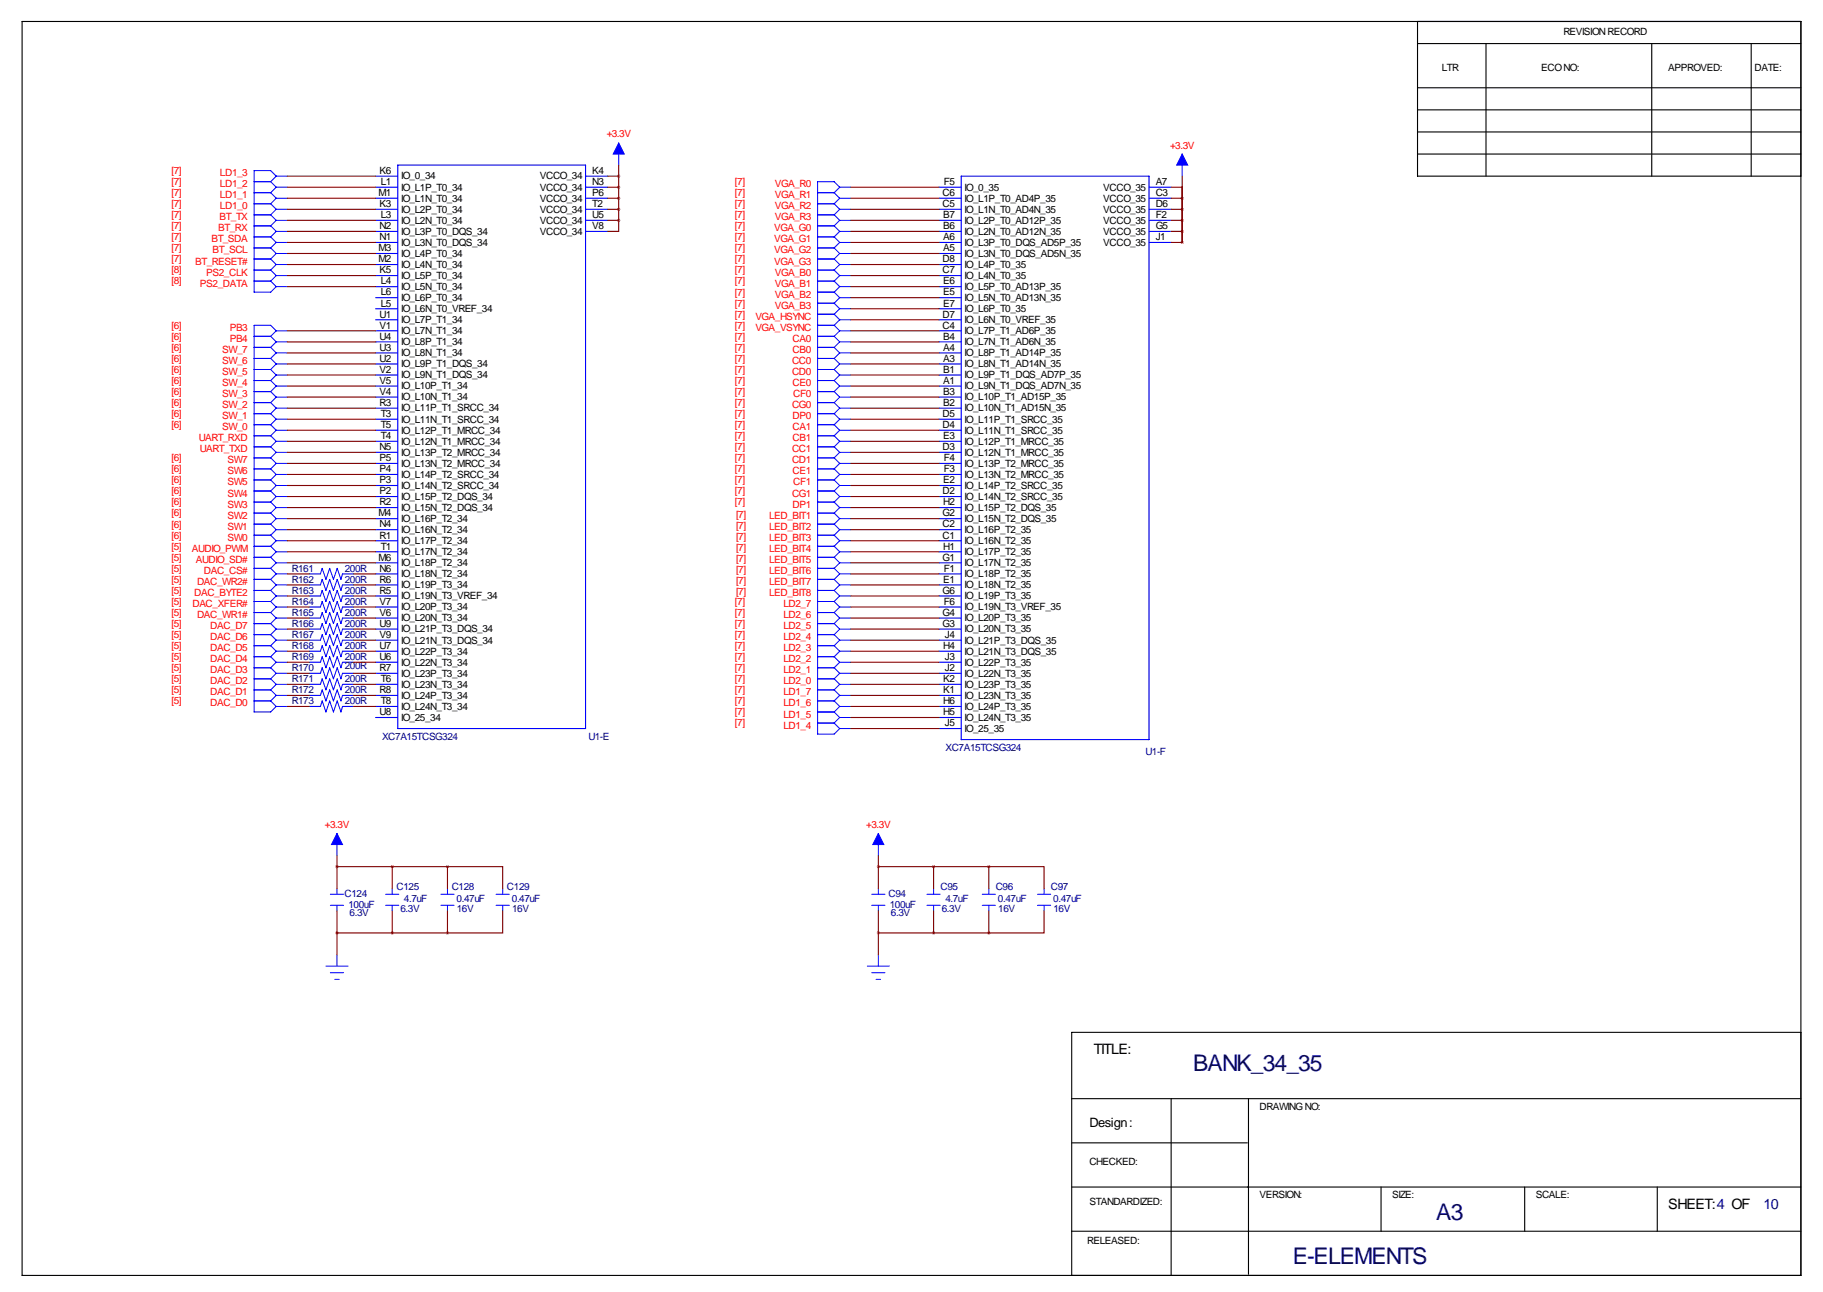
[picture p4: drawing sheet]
<svg xmlns="http://www.w3.org/2000/svg" width="419mm" height="297mm" viewBox="0 0 419 297" stroke-linecap="round" stroke-linejoin="round" font-family="sans-serif">
<g fill="none" stroke="#000" stroke-width=".25">
<path d="M5.1 4.9h408.9v288.3h-408.9zM325.9 4.9v35.6h88.1M325.9 10h88.1M341.6 10v30.5M379.7 10v30.5M402.6 10v30.5M325.9 20.2h88.1M325.9 35.4h88.1M325.9 30.3h88.1M325.9 25.3h88.1M414 237.3h-167.6v55.9M246.4 252.6h167.6"/>
<path d="M269.2 252.6v40.6M287 252.6v40.4M246.4 272.9h167.6M246.4 262.7h40.4M317.5 272.9v10.2M350.5 272.9v10.2M381 272.9v10.2M246.4 283.1h167.6"/>
</g>
<g fill="none" stroke="#00f" stroke-width=".25">
<path d="M91.4 38h43.2v129.5h-43.2zM86.4 40.5h5M86.4 43h5M86.4 45.6h5M86.4 48.1h5M86.4 50.7h5M86.4 53.2h5M86.4 55.7h5M86.4 58.3h5M134.6 40.5h5.1M134.6 43h5.1M134.6 45.6h5.1"/>
<path d="M134.6 48.1h5.1M134.6 50.7h5.1M134.6 53.2h5.1M215.9 43h5.1M215.9 45.6h5.1M215.9 48.1h5.1M215.9 50.7h5.1M215.9 53.2h5.1M215.9 55.7h5.1M215.9 58.3h5.1M221 40.5h43.2v129.5h-43.2zM264.2 43h5"/>
<path d="M264.2 45.6h5M264.2 48.1h5M264.2 50.7h5M264.2 53.2h5M264.2 55.7h5M86.4 60.8h5M86.4 63.4h5M86.4 65.9h5M86.4 68.4h5M86.4 71h5M86.4 73.5h5M86.4 76.1h5"/>
<path d="M86.4 78.6h5M215.9 60.8h5.1M215.9 63.4h5.1M215.9 65.9h5.1M215.9 68.4h5.1M215.9 71h5.1M215.9 73.5h5.1M215.9 76.1h5.1M215.9 78.6h5.1M86.4 81.1h5M86.4 83.7h5M86.4 86.2h5"/>
<path d="M86.4 88.8h5M86.4 91.3h5M86.4 93.8h5M86.4 96.4h5M86.4 98.9h5M215.9 81.1h5.1M215.9 83.7h5.1M215.9 86.2h5.1M215.9 88.8h5.1M215.9 91.3h5.1M215.9 93.8h5.1M215.9 96.4h5.1"/>
<path d="M215.9 98.9h5.1M86.4 101.5h5M86.4 104h5M86.4 106.5h5M86.4 109.1h5M86.4 111.6h5M86.4 114.2h5M86.4 116.7h5M86.4 119.2h5M215.9 101.5h5.1M215.9 104h5.1M215.9 106.5h5.1"/>
<path d="M215.9 109.1h5.1M215.9 111.6h5.1M215.9 114.2h5.1M215.9 116.7h5.1M215.9 119.2h5.1M71.1 131.9h2.6M71.1 134.5h2.6M71.1 137h2.6M71.1 139.6h2.6M78.7 131.9h2.6M78.7 134.5h2.6M78.7 137h2.6"/>
<path d="M78.7 139.6h2.6M86.4 121.8h5M86.4 124.3h5M86.4 126.9h5M86.4 129.4h5M86.4 131.9h5M86.4 134.5h5M86.4 137h5M86.4 139.6h5M215.9 121.8h5.1M215.9 124.3h5.1M215.9 126.9h5.1"/>
<path d="M215.9 129.4h5.1M215.9 131.9h5.1M215.9 134.5h5.1M215.9 137h5.1M215.9 139.6h5.1M71.1 142.1h2.6M71.1 144.6h2.6M71.1 147.2h2.6M71.1 149.7h2.6M71.1 152.3h2.6M71.1 154.8h2.6M71.1 157.3h2.6"/>
<path d="M71.1 159.9h2.6M78.7 142.1h2.6M78.7 144.6h2.6M78.7 147.2h2.6M78.7 149.7h2.6M78.7 152.3h2.6M78.7 154.8h2.6M78.7 157.3h2.6M78.7 159.9h2.6M86.4 142.1h5M86.4 144.6h5M86.4 147.2h5"/>
<path d="M86.4 149.7h5M86.4 152.3h5M86.4 154.8h5M86.4 157.3h5M86.4 159.9h5M215.9 142.1h5.1M215.9 144.6h5.1M215.9 147.2h5.1M215.9 149.7h5.1M215.9 152.3h5.1M215.9 154.8h5.1M215.9 157.3h5.1"/>
<path d="M215.9 159.9h5.1M71.1 162.4h2.6M78.7 162.4h2.6M86.4 162.4h5M86.4 165h5M215.9 167.5h5.1M215.9 162.4h5.1M215.9 165h5.1"/>
</g>
<g fill="none" stroke="#00f" stroke-width=".23">
<path d="M142.2 32.9v5.1M271.8 35.4v5.1M58.4 41.8h3.8M58.4 44.3h3.8M58.4 49.4h3.8M58.4 46.8h3.8M58.4 51.9h3.8M58.4 54.5h3.8M58.4 57h3.8M58.4 59.5h3.8M62.2 41.8l1.3 1.2M62.2 46.8l1.3 1.3"/>
<path d="M62.2 44.3l1.3 1.3M62.2 49.4l1.3 1.3M62.2 51.9l1.3 1.3M62.2 54.5l1.3 1.2M62.2 57l1.3 1.3M62.2 59.5l1.3 1.3M63.5 40.5h2.5M63.5 40.5l-1.3 1.3M63.5 40.5l-1.3-1.3h-3.8v28h3.8l1.3-1.3M63.5 43h2.5M63.5 43l-1.3 1.3M63.5 48.1h2.5"/>
<path d="M63.5 48.1l-1.3 1.3M63.5 45.6h2.5M63.5 45.6l-1.3 1.2M63.5 50.7h2.5M63.5 50.7l-1.3 1.2M63.5 53.2h2.5M63.5 53.2l-1.3 1.3M63.5 55.7h2.5M63.5 55.7l-1.3 1.3M63.5 58.3h2.5M63.5 58.3l-1.3 1.2M188 44.3h3.8"/>
<path d="M188 49.4h3.8M188 46.8h3.8M188 51.9h3.8M188 54.5h3.8M188 57h3.8M188 59.5h3.8M191.8 44.3l1.2 1.3M191.8 46.8l1.2 1.3M191.8 49.4l1.2 1.3M191.8 51.9l1.2 1.3M191.8 54.5l1.2 1.2M191.8 57l1.2 1.3"/>
<path d="M191.8 59.5l1.2 1.3M193 43l-1.2-1.2h-3.8v127h3.8l1.2-1.3M193 43h2.6M193 48.1h2.6M193 45.6h2.6M193 50.7h2.6M193 53.2h2.6M193 55.7h2.6M193 58.3h2.6M193 43l-1.2 1.3M193 45.6l-1.2 1.2M193 48.1l-1.2 1.3"/>
<path d="M193 50.7l-1.2 1.2M193 53.2l-1.2 1.3M193 55.7l-1.2 1.3M193 58.3l-1.2 1.2M58.4 62.1h3.8M58.4 64.6h3.8M58.4 79.9h3.8M58.4 77.3h3.8M62.2 62.1l1.3 1.3M62.2 64.6l1.3 1.3M62.2 77.3l1.3 1.3M62.2 79.9l1.3 1.2"/>
<path d="M63.5 76.1l-1.3-1.3h-3.8v88.9h3.8l1.3-1.3M63.5 60.8h2.5M63.5 60.8l-1.3 1.3M63.5 63.4h2.5M63.5 63.4l-1.3 1.2M63.5 65.9h2.5M63.5 78.6h2.5M63.5 78.6l-1.3 1.3M63.5 76.1h2.5M63.5 76.1l-1.3 1.2M188 62.1h3.8M188 64.6h3.8"/>
<path d="M188 67.2h3.8M188 79.9h3.8M188 77.3h3.8M188 74.8h3.8M188 69.7h3.8M188 72.2h3.8M191.8 62.1l1.2 1.3M191.8 64.6l1.2 1.3M191.8 67.2l1.2 1.2M191.8 69.7l1.2 1.3M191.8 72.2l1.2 1.3M191.8 74.8l1.2 1.3"/>
<path d="M191.8 77.3l1.2 1.3M191.8 79.9l1.2 1.2M193 60.8h2.6M193 63.4h2.6M193 65.9h2.6M193 78.6h2.6M193 76.1h2.6M193 60.8l-1.2 1.3M193 63.4l-1.2 1.2M193 65.9l-1.2 1.3M193 68.4h2.6M193 68.4l-1.2 1.3"/>
<path d="M193 71h2.6M193 71l-1.2 1.2M193 73.5h2.6M193 73.5l-1.2 1.3M193 76.1l-1.2 1.2M193 78.6l-1.2 1.3M58.4 84.9h3.8M58.4 82.4h3.8M58.4 87.5h3.8M58.4 90h3.8M58.4 92.6h3.8M58.4 95.1h3.8"/>
<path d="M58.4 97.6h3.8M62.2 82.4l1.3 1.3M62.2 84.9l1.3 1.3M62.2 87.5l1.3 1.3M62.2 90l1.3 1.3M62.2 92.6l1.3 1.2M62.2 95.1l1.3 1.3M62.2 97.6l1.3 1.3M63.5 83.7h2.5M63.5 83.7l-1.3 1.2M63.5 86.2h2.5M63.5 86.2l-1.3 1.3"/>
<path d="M63.5 88.8h2.5M63.5 88.8l-1.3 1.2M63.5 91.3h2.5M63.5 91.3l-1.3 1.3M63.5 93.8h2.5M63.5 93.8l-1.3 1.3M63.5 96.4h2.5M63.5 96.4l-1.3 1.2M63.5 98.9h2.5M63.5 98.9l-1.3 1.3M63.5 81.1h2.5M63.5 81.1l-1.3 1.3"/>
<path d="M188 84.9h3.8M188 82.4h3.8M188 87.5h3.8M188 90h3.8M188 92.6h3.8M188 95.1h3.8M188 97.6h3.8M191.8 97.6l1.2 1.3M191.8 82.4l1.2 1.3M191.8 84.9l1.2 1.3M191.8 87.5l1.2 1.3M191.8 90l1.2 1.3"/>
<path d="M191.8 92.6l1.2 1.2M191.8 95.1l1.2 1.3M193 83.7h2.6M193 86.2h2.6M193 88.8h2.6M193 91.3h2.6M193 93.8h2.6M193 96.4h2.6M193 98.9h2.6M193 98.9l-1.2 1.3M193 81.1h2.6M193 81.1l-1.2 1.3"/>
<path d="M193 83.7l-1.2 1.2M193 86.2l-1.2 1.3M193 88.8l-1.2 1.2M193 91.3l-1.2 1.3M193 93.8l-1.2 1.3M193 96.4l-1.2 1.2M58.4 100.2h3.8M58.4 107.8h3.8M58.4 105.3h3.8M58.4 110.3h3.8M58.4 112.9h3.8M58.4 115.4h3.8"/>
<path d="M58.4 118h3.8M58.4 102.7h3.8M62.2 105.3l1.3 1.2M62.2 107.8l1.3 1.3M62.2 110.3l1.3 1.3M62.2 112.9l1.3 1.3M62.2 115.4l1.3 1.3M62.2 118l1.3 1.2M62.2 100.2l1.3 1.3M62.2 102.7l1.3 1.3M63.5 106.5h2.5M63.5 106.5l-1.3 1.3"/>
<path d="M63.5 109.1h2.5M63.5 109.1l-1.3 1.2M63.5 111.6h2.5M63.5 111.6l-1.3 1.3M63.5 114.2h2.5M63.5 114.2l-1.3 1.2M63.5 116.7h2.5M63.5 116.7l-1.3 1.3M63.5 119.2h2.5M63.5 119.2l-1.3 1.3M63.5 101.5h2.5M63.5 104h2.5"/>
<path d="M63.5 101.5l-1.3 1.2M63.5 104l-1.3 1.3M188 100.2h3.8M188 107.8h3.8M188 105.3h3.8M188 110.3h3.8M188 112.9h3.8M188 115.4h3.8M188 118h3.8M188 102.7h3.8M191.8 100.2l1.2 1.3M191.8 102.7l1.2 1.3"/>
<path d="M191.8 105.3l1.2 1.2M191.8 107.8l1.2 1.3M191.8 110.3l1.2 1.3M191.8 112.9l1.2 1.3M191.8 115.4l1.2 1.3M191.8 118l1.2 1.2M193 106.5h2.6M193 109.1h2.6M193 111.6h2.6M193 114.2h2.6M193 116.7h2.6M193 119.2h2.6"/>
<path d="M193 101.5h2.6M193 101.5l-1.2 1.2M193 104h2.6M193 104l-1.2 1.3M193 106.5l-1.2 1.3M193 109.1l-1.2 1.2M193 111.6l-1.2 1.3M193 114.2l-1.2 1.2M193 116.7l-1.2 1.3M193 119.2l-1.2 1.3M58.4 120.5h3.8M58.4 123h3.8"/>
<path d="M58.4 125.6h3.8M58.4 138.3h3.8M58.4 128.1h3.8M58.4 130.7h3.8M58.4 133.2h3.8M58.4 135.7h3.8M62.2 120.5l1.3 1.3M62.2 123l1.3 1.3M62.2 125.6l1.3 1.3M62.2 128.1l1.3 1.3M62.2 130.7l1.3 1.2M62.2 133.2l1.3 1.3"/>
<path d="M62.2 135.7l1.3 1.3M62.2 138.3l1.3 1.3M63.5 121.8h2.5M63.5 121.8l-1.3 1.2M63.5 124.3h2.5M63.5 124.3l-1.3 1.3M63.5 139.6h2.5M63.5 126.9h2.5M63.5 129.4h2.5M63.5 131.9h2.5M63.5 134.5h2.5M63.5 137h2.5"/>
<path d="M63.5 126.9l-1.3 1.2M63.5 129.4l-1.3 1.3M63.5 131.9l-1.3 1.3M63.5 134.5l-1.3 1.2M63.5 137l-1.3 1.3M63.5 139.6l-1.3 1.2M73.7 131.9l.4-1.2 .8 2.5 .9-2.5 .9 2.5 .8-2.5 .9 2.5 .3-1.3M73.7 137l.4-1.3 .8 2.6 .9-2.6 .9 2.6 .8-2.6 .9 2.6 .3-1.3M73.7 134.5l.4-1.3 .8 2.5 .9-2.5 .9 2.5 .8-2.5 .9 2.5 .3-1.2M73.7 139.6l.4-1.3 .8 2.5 .9-2.5 .9 2.5 .8-2.5 .9 2.5 .3-1.2M188 120.5h3.8M188 123h3.8"/>
<path d="M188 125.6h3.8M188 138.3h3.8M188 128.1h3.8M188 130.7h3.8M188 133.2h3.8M188 135.7h3.8M191.8 138.3l1.2 1.3M191.8 120.5l1.2 1.3M191.8 123l1.2 1.3M191.8 125.6l1.2 1.3M191.8 128.1l1.2 1.3M191.8 130.7l1.2 1.2"/>
<path d="M191.8 133.2l1.2 1.3M191.8 135.7l1.2 1.3M193 121.8h2.6M193 124.3h2.6M193 139.6h2.6M193 139.6l-1.2 1.2M193 121.8l-1.2 1.2M193 124.3l-1.2 1.3M193 126.9h2.6M193 126.9l-1.2 1.2M193 129.4h2.6M193 129.4l-1.2 1.3"/>
<path d="M193 131.9h2.6M193 131.9l-1.2 1.3M193 134.5h2.6M193 134.5l-1.2 1.2M193 137h2.6M193 137l-1.2 1.3M58.4 140.8h3.8M58.4 143.4h3.8M58.4 145.9h3.8M58.4 148.4h3.8M58.4 151h3.8M58.4 153.5h3.8"/>
<path d="M58.4 156.1h3.8M58.4 158.6h3.8M62.2 140.8l1.3 1.3M62.2 143.4l1.3 1.2M62.2 145.9l1.3 1.3M62.2 148.4l1.3 1.3M62.2 151l1.3 1.3M62.2 153.5l1.3 1.3M62.2 156.1l1.3 1.2M62.2 158.6l1.3 1.3M63.5 142.1h2.5M63.5 144.6h2.5"/>
<path d="M63.5 147.2h2.5M63.5 149.7h2.5M63.5 152.3h2.5M63.5 154.8h2.5M63.5 157.3h2.5M63.5 159.9h2.5M63.5 142.1l-1.3 1.3M63.5 144.6l-1.3 1.3M63.5 147.2l-1.3 1.2M63.5 149.7l-1.3 1.3M63.5 152.3l-1.3 1.2M63.5 154.8l-1.3 1.3"/>
<path d="M63.5 157.3l-1.3 1.3M63.5 159.9l-1.3 1.2M73.7 142.1l.4-1.3 .8 2.6 .9-2.6 .9 2.6 .8-2.6 .9 2.6 .3-1.3M73.7 147.2l.4-1.3 .8 2.5 .9-2.5 .9 2.5 .8-2.5 .9 2.5 .3-1.2M73.7 144.6l.4-1.2 .8 2.5 .9-2.5 .9 2.5 .8-2.5 .9 2.5 .3-1.3M73.7 149.7l.4-1.3 .8 2.6 .9-2.6 .9 2.6 .8-2.6 .9 2.6 .3-1.3M73.7 152.3l.4-1.3 .8 2.5 .9-2.5 .9 2.5 .8-2.5 .9 2.5 .3-1.2M73.7 154.8l.4-1.3 .8 2.6 .9-2.6 .9 2.6 .8-2.6 .9 2.6 .3-1.3M73.7 157.3l.4-1.2 .8 2.5 .9-2.5 .9 2.5 .8-2.5 .9 2.5 .3-1.3M73.7 159.9l.4-1.3 .8 2.5 .9-2.5 .9 2.5 .8-2.5 .9 2.5 .3-1.2M188 140.8h3.8M188 143.4h3.8"/>
<path d="M188 145.9h3.8M188 148.4h3.8M188 151h3.8M188 153.5h3.8M188 156.1h3.8M188 158.6h3.8M191.8 140.8l1.2 1.3M191.8 143.4l1.2 1.2M191.8 145.9l1.2 1.3M191.8 148.4l1.2 1.3M191.8 151l1.2 1.3M191.8 153.5l1.2 1.3"/>
<path d="M191.8 156.1l1.2 1.2M191.8 158.6l1.2 1.3M193 142.1h2.6M193 142.1l-1.2 1.3M193 144.6h2.6M193 144.6l-1.2 1.3M193 147.2h2.6M193 147.2l-1.2 1.2M193 149.7h2.6M193 149.7l-1.2 1.3M193 152.3h2.6M193 152.3l-1.2 1.2"/>
<path d="M193 154.8h2.6M193 154.8l-1.2 1.3M193 157.3h2.6M193 157.3l-1.2 1.3M193 159.9h2.6M193 159.9l-1.2 1.2M58.4 161.1h3.8M62.2 161.1l1.3 1.3M63.5 162.4h2.5M73.7 162.4l.4-1.3 .8 2.6 .9-2.6 .9 2.6 .8-2.6 .9 2.6 .3-1.3M188 161.1h3.8M188 163.7h3.8"/>
<path d="M188 166.2h3.8M191.8 161.1l1.2 1.3M191.8 163.7l1.2 1.3M191.8 166.2l1.2 1.3M193 162.4h2.6M193 162.4l-1.2 1.3M193 165h2.6M193 165l-1.2 1.2M193 167.5h2.6M77.5 191.6v5.1M201.9 191.6v5.1M75.9 208.1h3.1"/>
<path d="M75.9 205.6h3.1M77.5 204.3v1.3M77.5 208.1v1.3M77.5 219.6v2.5M88.6 208.1h3.1M88.6 205.6h3.1M90.2 204.3v1.3M90.2 208.1v1.3M101.3 208.1h3.1M101.3 205.6h3.1M102.9 204.3v1.3M102.9 208.1v1.3"/>
<path d="M114 208.1h3.1M114 205.6h3.1M115.6 204.3v1.3M115.6 208.1v1.3M200.4 208.1h3.1M200.4 205.6h3.1M201.9 204.3v1.3M201.9 208.1v1.3M201.9 219.6v2.5M213.1 208.1h3.1M213.1 205.6h3.1M214.6 204.3v1.3"/>
<path d="M214.6 208.1v1.3M225.8 208.1h3.1M225.8 205.6h3.1M227.3 204.3v1.3M227.3 208.1v1.3M238.5 208.1h3.1M238.5 205.6h3.1M240 204.3v1.3M240 208.1v1.3M74.9 222.1h5.1M75.9 223.6h3.1M77 225.2h1"/>
<path d="M199.4 222.1h5.1M200.4 223.6h3.1M201.4 225.2h1"/>
</g>
<g fill="#00f" stroke="#00f" stroke-width=".23">
<path d="M142.2 32.9l1.3 2.5h-2.5z"/>
<path d="M271.8 35.4l1.2 2.6h-2.5z"/>
<path d="M77.5 191.6l1.2 2.6h-2.5z"/>
<path d="M201.9 191.6l1.3 2.6h-2.5z"/>
</g>
<g fill="none" stroke="#800000" stroke-width=".25">
<path d="M142.2 38v12.7M66 40.5h20.4M66 43h20.4M66 45.6h20.4M66 48.1h20.4M66 50.7h20.4M66 53.2h20.4M66 58.3h20.4M66 55.7h20.4M139.7 40.5h2.5M139.7 43h2.5M139.7 45.6h2.5"/>
<path d="M139.7 48.1h2.5M139.7 50.7h2.5M142.2 50.7v2.5h-2.5M195.6 43h20.3M195.6 45.6h20.3M195.6 48.1h20.3M195.6 50.7h20.3M195.6 53.2h20.3M195.6 58.3h20.3M195.6 55.7h20.3M269.2 43h2.6v2.6M269.2 45.6h2.6v2.5"/>
<path d="M269.2 48.1h2.6v2.6M269.2 50.7h2.6v2.5M269.2 53.2h2.6v2.5M269.2 55.7h2.6M271.8 40.5v15.2M66 60.8h20.4M66 63.4h20.4M66 65.9h20.4M66 78.6h20.4M66 76.1h20.4M195.6 60.8h20.3M195.6 63.4h20.3"/>
<path d="M195.6 65.9h20.3M195.6 78.6h20.3M195.6 76.1h20.3M195.6 68.4h20.3M195.6 71h20.3M195.6 73.5h20.3M66 98.9h20.4M66 96.4h20.4M66 93.8h20.4M66 91.3h20.4M66 88.8h20.4M66 86.2h20.4"/>
<path d="M66 83.7h20.4M66 81.1h20.4M195.6 98.9h20.3M195.6 96.4h20.3M195.6 93.8h20.3M195.6 91.3h20.3M195.6 88.8h20.3M195.6 86.2h20.3M195.6 83.7h20.3M195.6 81.1h20.3M66 111.6h20.4M66 109.1h20.4"/>
<path d="M66 106.5h20.4M66 116.7h20.4M66 114.2h20.4M66 119.2h20.4M66 104h20.4M66 101.5h20.4M195.6 111.6h20.3M195.6 109.1h20.3M195.6 106.5h20.3M195.6 116.7h20.3M195.6 114.2h20.3M195.6 119.2h20.3"/>
<path d="M195.6 104h20.3M195.6 101.5h20.3M66 124.3h20.4M66 121.8h20.4M66 126.9h20.4M66 129.4h20.4M66 131.9h5.1M66 137h5.1M66 134.5h5.1M66 139.6h5.1M81.3 131.9h5.1M81.3 137h5.1"/>
<path d="M81.3 134.5h5.1M81.3 139.6h5.1M195.6 124.3h20.3M195.6 121.8h20.3M195.6 126.9h20.3M195.6 129.4h20.3M195.6 131.9h20.3M195.6 137h20.3M195.6 134.5h20.3M195.6 139.6h20.3M66 142.1h5.1M66 154.8h5.1"/>
<path d="M66 157.3h5.1M66 159.9h5.1M66 152.3h5.1M66 149.7h5.1M66 147.2h5.1M66 144.6h5.1M81.3 142.1h5.1M81.3 154.8h5.1M81.3 157.3h5.1M81.3 159.9h5.1M81.3 152.3h5.1M81.3 149.7h5.1"/>
<path d="M81.3 147.2h5.1M81.3 144.6h5.1M195.6 142.1h20.3M195.6 154.8h20.3M195.6 157.3h20.3M195.6 159.9h20.3M195.6 152.3h20.3M195.6 149.7h20.3M195.6 147.2h20.3M195.6 144.6h20.3M66 162.4h5.1M81.3 162.4h5.1"/>
<path d="M195.6 162.4h20.3M195.6 165h20.3M195.6 167.5h20.3M77.5 196.7v7.6M77.5 199.2h25.4M90.2 199.2v5.1M102.9 199.2h12.7v5.1M102.9 199.2v5.1M201.9 199.2h25.4M201.9 196.7v7.6M214.6 199.2v5.1M227.3 199.2h12.7v5.1"/>
<path d="M227.3 199.2v5.1M77.5 209.4v10.2M77.5 214.5h25.4M90.2 209.4v5.1M102.9 209.4v5.1M115.6 209.4v5.1h-12.7M201.9 214.5h25.4M201.9 209.4v10.2M214.6 209.4v5.1M227.3 209.4v5.1M240 209.4v5.1h-12.7"/>
</g>
<path d="M142.2 40.5a.05 .05 0 0 0 .1 0 .05 .05 0 0 0-.1 0zM142.2 43a.05 .05 0 0 0 .1 0 .05 .05 0 0 0-.1 0zM142.2 45.6a.05 .05 0 0 0 .1 0 .05 .05 0 0 0-.1 0zM142.2 48.1a.05 .05 0 0 0 .1 0 .05 .05 0 0 0-.1 0zM142.2 50.7a.05 .05 0 0 0 .1 0 .05 .05 0 0 0-.1 0zM77.4 214.5a.05 .05 0 0 0 .1 0 .05 .05 0 0 0-.1 0zM77.4 199.2a.05 .05 0 0 0 .1 0 .05 .05 0 0 0-.1 0zM90.1 214.5a.05 .05 0 0 0 .1 0 .05 .05 0 0 0-.1 0zM90.1 199.2a.05 .05 0 0 0 .1 0 .05 .05 0 0 0-.1 0zM102.8 214.5a.05 .05 0 0 0 .1 0 .05 .05 0 0 0-.1 0zM102.8 199.2a.05 .05 0 0 0 .1 0 .05 .05 0 0 0-.1 0zM201.9 214.5a.05 .05 0 0 0 .1 0 .05 .05 0 0 0-.1 0zM201.9 199.2a.05 .05 0 0 0 .1 0 .05 .05 0 0 0-.1 0zM214.6 214.5a.05 .05 0 0 0 .1 0 .05 .05 0 0 0-.1 0zM214.6 199.2a.05 .05 0 0 0 .1 0 .05 .05 0 0 0-.1 0zM227.3 214.5a.05 .05 0 0 0 .1 0 .05 .05 0 0 0-.1 0zM227.3 199.2a.05 .05 0 0 0 .1 0 .05 .05 0 0 0-.1 0z" fill="#800000" stroke="#800000" stroke-width=".63"/>
<g font-size="5.3" fill="#000080">
<text x="274.3" y="246.2">BANK_34_35</text>
<text x="330.2" y="280.5">A3</text>
<text x="297.2" y="290.7">E-ELEMENTS</text>
</g>
<g font-size="3.3">
<text x="251.5" y="242.4">TITLE:</text>
<text x="383.5" y="278">SHEET:4 OF</text>
</g>
<text font-size="3.3" fill="#000080" x="405.4" y="278">10</text>
<text font-size="3" x="250.4" y="259.2">Design :</text>
<g font-size="2.3">
<text x="359.4" y="8">REVISION RECORD</text>
<text x="331.5" y="16.4">LTR</text>
<text x="354.3" y="16.4">ECO NO:</text>
<text x="383.5" y="16.4">APPROVED:</text>
<text x="403.4" y="16.4">DATE:</text>
<text x="87.3" y="40">K6</text>
<text x="92.2" y="41.3">IO_0_34</text>
<text x="124.1" y="41.3">VCCO_34</text>
<text x="136.1" y="40">K4</text>
<text x="87" y="45.1">M1</text>
<text x="87.3" y="47.6">K3</text>
<text x="87.5" y="42.5">L1</text>
<text x="92.2" y="43.8">IO_L1P_T0_34</text>
<text x="92.2" y="46.3">IO_L1N_T0_34</text>
<text x="124.1" y="43.8">VCCO_34</text>
<text x="124.1" y="46.3">VCCO_34</text>
<text x="136.1" y="42.5">N3</text>
<text x="136.1" y="45.1">P6</text>
<text x="136.1" y="47.6">T2</text>
<text x="216.7" y="45.1">C6</text>
<text x="216.7" y="47.6">C5</text>
<text x="217" y="42.5">F5</text>
<text x="221.7" y="43.8">IO_0_35</text>
<text x="221.7" y="46.3">IO_L1P_T0_AD4P_35</text>
<text x="253.6" y="43.8">VCCO_35</text>
<text x="253.6" y="46.3">VCCO_35</text>
<text x="265.7" y="42.5">A7</text>
<text x="265.7" y="45.1">C3</text>
<text x="265.7" y="47.6">D6</text>
<text x="87.3" y="52.7">N2</text>
<text x="87.5" y="50.2">L3</text>
<text x="92.2" y="48.9">IO_L2P_T0_34</text>
<text x="92.2" y="51.4">IO_L2N_T0_34</text>
<text x="92.2" y="54">IO_L3P_T0_DQS_34</text>
<text x="124.1" y="48.9">VCCO_34</text>
<text x="124.1" y="51.4">VCCO_34</text>
<text x="124.1" y="54">VCCO_34</text>
<text x="136.1" y="50.2">U5</text>
<text x="136.1" y="52.7">V8</text>
<text x="216.8" y="50.2">B7</text>
<text x="216.8" y="52.7">B6</text>
<text x="221.7" y="48.9">IO_L1N_T0_AD4N_35</text>
<text x="221.7" y="51.4">IO_L2P_T0_AD12P_35</text>
<text x="221.7" y="54">IO_L2N_T0_AD12N_35</text>
<text x="253.6" y="48.9">VCCO_35</text>
<text x="253.6" y="51.4">VCCO_35</text>
<text x="253.6" y="54">VCCO_35</text>
<text x="265.7" y="50.2">F2</text>
<text x="265.7" y="52.7">G5</text>
<text x="87" y="57.8">M3</text>
<text x="87.3" y="55.2">N1</text>
<text x="92.2" y="56.5">IO_L3N_T0_DQS_34</text>
<text x="92.2" y="59">IO_L4P_T0_34</text>
<text x="216.8" y="55.2">A6</text>
<text x="216.8" y="57.8">A5</text>
<text x="221.7" y="56.5">IO_L3P_T0_DQS_AD5P_35</text>
<text x="221.7" y="59">IO_L3N_T0_DQS_AD5N_35</text>
<text x="253.6" y="56.5">VCCO_35</text>
<text x="265.7" y="55.2">J1</text>
<text x="87" y="60.3">M2</text>
<text x="87.3" y="62.9">K5</text>
<text x="87.5" y="65.4">L4</text>
<text x="92.2" y="61.6">IO_L4N_T0_34</text>
<text x="92.2" y="64.1">IO_L5P_T0_34</text>
<text x="216.7" y="60.3">D8</text>
<text x="216.7" y="62.9">C7</text>
<text x="216.8" y="65.4">E6</text>
<text x="221.7" y="61.6">IO_L4P_T0_35</text>
<text x="221.7" y="64.1">IO_L4N_T0_35</text>
<text x="87.5" y="67.9">L6</text>
<text x="87.5" y="70.5">L5</text>
<text x="92.2" y="66.7">IO_L5N_T0_34</text>
<text x="92.2" y="69.2">IO_L6P_T0_34</text>
<text x="92.2" y="71.7">IO_L6N_T0_VREF_34</text>
<text x="216.8" y="67.9">E5</text>
<text x="216.8" y="70.5">E7</text>
<text x="221.7" y="66.7">IO_L5P_T0_AD13P_35</text>
<text x="221.7" y="69.2">IO_L5N_T0_AD13N_35</text>
<text x="221.7" y="71.7">IO_L6P_T0_35</text>
<text x="87.3" y="73">U1</text>
<text x="87.3" y="75.6">V1</text>
<text x="92.2" y="74.3">IO_L7P_T1_34</text>
<text x="92.2" y="76.8">IO_L7N_T1_34</text>
<text x="216.7" y="73">D7</text>
<text x="216.7" y="75.6">C4</text>
<text x="221.7" y="74.3">IO_L6N_T0_VREF_35</text>
<text x="221.7" y="76.8">IO_L7P_T1_AD6P_35</text>
<text x="87.3" y="78.1">U4</text>
<text x="87.3" y="80.6">U3</text>
<text x="87.3" y="83.2">U2</text>
<text x="92.2" y="79.4">IO_L8P_T1_34</text>
<text x="92.2" y="81.9">IO_L8N_T1_34</text>
<text x="216.8" y="78.1">B4</text>
<text x="216.8" y="80.6">A4</text>
<text x="216.8" y="83.2">A3</text>
<text x="221.7" y="79.4">IO_L7N_T1_AD6N_35</text>
<text x="221.7" y="81.9">IO_L8P_T1_AD14P_35</text>
<text x="87.3" y="85.7">V2</text>
<text x="87.3" y="88.3">V5</text>
<text x="92.2" y="84.4">IO_L9P_T1_DQS_34</text>
<text x="92.2" y="87">IO_L9N_T1_DQS_34</text>
<text x="92.2" y="89.5">IO_L10P_T1_34</text>
<text x="216.8" y="85.7">B1</text>
<text x="216.8" y="88.3">A1</text>
<text x="221.7" y="84.4">IO_L8N_T1_AD14N_35</text>
<text x="221.7" y="87">IO_L9P_T1_DQS_AD7P_35</text>
<text x="221.7" y="89.5">IO_L9N_T1_DQS_AD7N_35</text>
<text x="87.3" y="90.8">V4</text>
<text x="87.3" y="93.3">R3</text>
<text x="87.5" y="95.9">T3</text>
<text x="92.2" y="92.1">IO_L10N_T1_34</text>
<text x="92.2" y="94.6">IO_L11P_T1_SRCC_34</text>
<text x="216.7" y="95.9">D5</text>
<text x="216.8" y="90.8">B3</text>
<text x="216.8" y="93.3">B2</text>
<text x="221.7" y="92.1">IO_L10P_T1_AD15P_35</text>
<text x="221.7" y="94.6">IO_L10N_T1_AD15N_35</text>
<text x="87.5" y="98.4">T5</text>
<text x="87.5" y="101">T4</text>
<text x="92.2" y="97.1">IO_L11N_T1_SRCC_34</text>
<text x="92.2" y="99.7">IO_L12P_T1_MRCC_34</text>
<text x="216.7" y="98.4">D4</text>
<text x="216.8" y="101">E3</text>
<text x="221.7" y="97.1">IO_L11P_T1_SRCC_35</text>
<text x="221.7" y="99.7">IO_L11N_T1_SRCC_35</text>
<text x="87.3" y="103.5">N5</text>
<text x="87.3" y="106">P5</text>
<text x="92.2" y="102.2">IO_L12N_T1_MRCC_34</text>
<text x="92.2" y="104.8">IO_L13P_T2_MRCC_34</text>
<text x="92.2" y="107.3">IO_L13N_T2_MRCC_34</text>
<text x="216.7" y="103.5">D3</text>
<text x="217" y="106">F4</text>
<text x="221.7" y="102.2">IO_L12P_T1_MRCC_35</text>
<text x="221.7" y="104.8">IO_L12N_T1_MRCC_35</text>
<text x="221.7" y="107.3">IO_L13P_T2_MRCC_35</text>
<text x="87.3" y="108.6">P4</text>
<text x="87.3" y="111.1">P3</text>
<text x="87.3" y="113.7">P2</text>
<text x="92.2" y="109.8">IO_L14P_T2_SRCC_34</text>
<text x="92.2" y="112.4">IO_L14N_T2_SRCC_34</text>
<text x="216.7" y="113.7">D2</text>
<text x="216.8" y="111.1">E2</text>
<text x="217" y="108.6">F3</text>
<text x="221.7" y="109.8">IO_L13N_T2_MRCC_35</text>
<text x="221.7" y="112.4">IO_L14P_T2_SRCC_35</text>
<text x="87" y="118.7">M4</text>
<text x="87.3" y="116.2">R2</text>
<text x="92.2" y="114.9">IO_L15P_T2_DQS_34</text>
<text x="92.2" y="117.5">IO_L15N_T2_DQS_34</text>
<text x="216.7" y="118.7">G2</text>
<text x="216.8" y="116.2">H2</text>
<text x="221.7" y="114.9">IO_L14N_T2_SRCC_35</text>
<text x="221.7" y="117.5">IO_L15P_T2_DQS_35</text>
<text x="87.3" y="121.3">N4</text>
<text x="87.3" y="123.8">R1</text>
<text x="92.2" y="120">IO_L16P_T2_34</text>
<text x="92.2" y="122.5">IO_L16N_T2_34</text>
<text x="92.2" y="125.1">IO_L17P_T2_34</text>
<text x="216.7" y="121.3">C2</text>
<text x="216.7" y="123.8">C1</text>
<text x="221.7" y="120">IO_L15N_T2_DQS_35</text>
<text x="221.7" y="122.5">IO_L16P_T2_35</text>
<text x="221.7" y="125.1">IO_L16N_T2_35</text>
<text x="87" y="128.9">M6</text>
<text x="87.3" y="131.4">N6</text>
<text x="87.5" y="126.4">T1</text>
<text x="92.2" y="127.6">IO_L17N_T2_34</text>
<text x="92.2" y="130.2">IO_L18P_T2_34</text>
<text x="216.7" y="128.9">G1</text>
<text x="216.8" y="126.4">H1</text>
<text x="217" y="131.4">F1</text>
<text x="221.7" y="127.6">IO_L17P_T2_35</text>
<text x="221.7" y="130.2">IO_L17N_T2_35</text>
<text x="87.3" y="134">R6</text>
<text x="87.3" y="136.5">R5</text>
<text x="92.2" y="132.7">IO_L18N_T2_34</text>
<text x="92.2" y="135.2">IO_L19P_T3_34</text>
<text x="92.2" y="137.8">IO_L19N_T3_VREF_34</text>
<text x="216.7" y="136.5">G6</text>
<text x="216.8" y="134">E1</text>
<text x="221.7" y="132.7">IO_L18P_T2_35</text>
<text x="221.7" y="135.2">IO_L18N_T2_35</text>
<text x="221.7" y="137.8">IO_L19P_T3_35</text>
<text x="87.3" y="139.1">V7</text>
<text x="87.3" y="141.6">V6</text>
<text x="92.2" y="140.3">IO_L20P_T3_34</text>
<text x="92.2" y="142.9">IO_L20N_T3_34</text>
<text x="216.7" y="141.6">G4</text>
<text x="217" y="139.1">F6</text>
<text x="221.7" y="140.3">IO_L19N_T3_VREF_35</text>
<text x="221.7" y="142.9">IO_L20P_T3_35</text>
<text x="87.3" y="144.1">U9</text>
<text x="87.3" y="146.7">V9</text>
<text x="87.3" y="149.2">U7</text>
<text x="92.2" y="145.4">IO_L21P_T3_DQS_34</text>
<text x="92.2" y="147.9">IO_L21N_T3_DQS_34</text>
<text x="216.7" y="144.1">G3</text>
<text x="216.8" y="149.2">H4</text>
<text x="217.2" y="146.7">J4</text>
<text x="221.7" y="145.4">IO_L20N_T3_35</text>
<text x="221.7" y="147.9">IO_L21P_T3_DQS_35</text>
<text x="87.3" y="151.8">U6</text>
<text x="87.3" y="154.3">R7</text>
<text x="92.2" y="150.5">IO_L22P_T3_34</text>
<text x="92.2" y="153">IO_L22N_T3_34</text>
<text x="92.2" y="155.6">IO_L23P_T3_34</text>
<text x="217.2" y="151.8">J3</text>
<text x="217.2" y="154.3">J2</text>
<text x="221.7" y="150.5">IO_L21N_T3_DQS_35</text>
<text x="221.7" y="153">IO_L22P_T3_35</text>
<text x="221.7" y="155.6">IO_L22N_T3_35</text>
<text x="87.3" y="159.4">R8</text>
<text x="87.5" y="156.8">T6</text>
<text x="87.5" y="161.9">T8</text>
<text x="92.2" y="158.1">IO_L23N_T3_34</text>
<text x="92.2" y="160.6">IO_L24P_T3_34</text>
<text x="216.8" y="156.8">K2</text>
<text x="216.8" y="159.4">K1</text>
<text x="216.8" y="161.9">H6</text>
<text x="221.7" y="158.1">IO_L23P_T3_35</text>
<text x="221.7" y="160.6">IO_L23N_T3_35</text>
<text x="87.3" y="164.5">U8</text>
<text x="92.2" y="163.2">IO_L24N_T3_34</text>
<text x="92.2" y="165.7">IO_25_34</text>
<text x="216.8" y="164.5">H5</text>
<text x="217.2" y="167">J5</text>
<text x="221.7" y="163.2">IO_L24P_T3_35</text>
<text x="221.7" y="165.7">IO_L24N_T3_35</text>
<text x="221.7" y="168.3">IO_25_35</text>
<text x="289.6" y="255.1">DRAWING NO:</text>
<text x="250.4" y="267.8">CHECKED:</text>
<text x="289.6" y="275.4">VERSION:</text>
<text x="320" y="275.4">SIZE:</text>
<text x="353.1" y="275.4">SCALE:</text>
<text x="250.4" y="277">STANDARDIZED:</text>
<text x="249.9" y="286.1">RELEASED:</text>
</g>
<g font-size="2.3" fill="#f00">
<text x="139.5" y="31.6">+3.3V</text>
<text x="269" y="34.1">+3.3V</text>
<text x="39.4" y="40">[7]</text>
<text x="50.6" y="40.5">LD1_3</text>
<text x="39.4" y="42.5">[7]</text>
<text x="39.4" y="47.6">[7]</text>
<text x="39.4" y="45.1">[7]</text>
<text x="50.6" y="43">LD1_2</text>
<text x="50.6" y="45.6">LD1_1</text>
<text x="169" y="42.5">[7]</text>
<text x="169" y="45.1">[7]</text>
<text x="169" y="47.6">[7]</text>
<text x="178.1" y="43">VGA_R0</text>
<text x="178.1" y="45.6">VGA_R1</text>
<text x="39.4" y="50.2">[7]</text>
<text x="39.4" y="52.7">[7]</text>
<text x="50.2" y="53.2">BT_RX</text>
<text x="50.4" y="50.7">BT_TX</text>
<text x="50.6" y="48.1">LD1_0</text>
<text x="169" y="50.2">[7]</text>
<text x="169" y="52.7">[7]</text>
<text x="178" y="53.2">VGA_G0</text>
<text x="178.1" y="48.1">VGA_R2</text>
<text x="178.1" y="50.7">VGA_R3</text>
<text x="39.4" y="55.2">[7]</text>
<text x="39.4" y="57.8">[7]</text>
<text x="48.6" y="55.7">BT_SDA</text>
<text x="48.9" y="58.3">BT_SCL</text>
<text x="169" y="55.2">[7]</text>
<text x="169" y="57.8">[7]</text>
<text x="178" y="55.7">VGA_G1</text>
<text x="178" y="58.3">VGA_G2</text>
<text x="39.4" y="60.3">[7]</text>
<text x="39.4" y="62.9">[8]</text>
<text x="39.4" y="65.4">[8]</text>
<text x="44.9" y="60.8">BT_RESET#</text>
<text x="46" y="65.9">PS2_DATA</text>
<text x="47.4" y="63.4">PS2_CLK</text>
<text x="169" y="60.3">[7]</text>
<text x="169" y="62.9">[7]</text>
<text x="169" y="65.4">[7]</text>
<text x="178" y="60.8">VGA_G3</text>
<text x="178.1" y="63.4">VGA_B0</text>
<text x="178.1" y="65.9">VGA_B1</text>
<text x="169" y="67.9">[7]</text>
<text x="169" y="70.5">[7]</text>
<text x="178.1" y="68.4">VGA_B2</text>
<text x="178.1" y="71">VGA_B3</text>
<text x="39.4" y="75.6">[6]</text>
<text x="52.8" y="76.1">PB3</text>
<text x="169" y="73">[7]</text>
<text x="169" y="75.6">[7]</text>
<text x="173.7" y="73.5">VGA_HSYNC</text>
<text x="173.7" y="76.1">VGA_VSYNC</text>
<text x="39.4" y="83.2">[6]</text>
<text x="39.4" y="78.1">[6]</text>
<text x="39.4" y="80.6">[6]</text>
<text x="51.1" y="83.7">SW_6</text>
<text x="51.1" y="81.1">SW_7</text>
<text x="52.8" y="78.6">PB4</text>
<text x="169" y="78.1">[7]</text>
<text x="169" y="80.6">[7]</text>
<text x="169" y="83.2">[7]</text>
<text x="182.1" y="83.7">CC0</text>
<text x="182.2" y="78.6">CA0</text>
<text x="182.2" y="81.1">CB0</text>
<text x="39.4" y="85.7">[6]</text>
<text x="39.4" y="88.3">[6]</text>
<text x="51.1" y="86.2">SW_5</text>
<text x="51.1" y="88.8">SW_4</text>
<text x="169" y="85.7">[7]</text>
<text x="169" y="88.3">[7]</text>
<text x="182.1" y="86.2">CD0</text>
<text x="182.2" y="88.8">CE0</text>
<text x="39.4" y="90.8">[6]</text>
<text x="39.4" y="93.3">[6]</text>
<text x="39.4" y="95.9">[6]</text>
<text x="51.1" y="91.3">SW_3</text>
<text x="51.1" y="93.8">SW_2</text>
<text x="169" y="90.8">[7]</text>
<text x="169" y="93.3">[7]</text>
<text x="169" y="95.9">[7]</text>
<text x="182.1" y="93.8">CG0</text>
<text x="182.3" y="91.3">CF0</text>
<text x="39.4" y="98.4">[6]</text>
<text x="45.7" y="101.5">UART_RXD</text>
<text x="51.1" y="96.4">SW_1</text>
<text x="51.1" y="98.9">SW_0</text>
<text x="169" y="98.4">[7]</text>
<text x="169" y="101">[7]</text>
<text x="182.2" y="98.9">CA1</text>
<text x="182.2" y="101.5">CB1</text>
<text x="182.2" y="96.4">DP0</text>
<text x="39.4" y="106">[6]</text>
<text x="46" y="104">UART_TXD</text>
<text x="52.3" y="106.5">SW7</text>
<text x="169" y="103.5">[7]</text>
<text x="169" y="106">[7]</text>
<text x="182.1" y="104">CC1</text>
<text x="182.1" y="106.5">CD1</text>
<text x="39.4" y="108.6">[6]</text>
<text x="39.4" y="111.1">[6]</text>
<text x="39.4" y="113.7">[6]</text>
<text x="52.3" y="109.1">SW6</text>
<text x="52.3" y="111.6">SW5</text>
<text x="169" y="108.6">[7]</text>
<text x="169" y="111.1">[7]</text>
<text x="169" y="113.7">[7]</text>
<text x="182.2" y="109.1">CE1</text>
<text x="182.3" y="111.6">CF1</text>
<text x="39.4" y="116.2">[6]</text>
<text x="39.4" y="118.7">[6]</text>
<text x="52.3" y="114.2">SW4</text>
<text x="52.3" y="116.7">SW3</text>
<text x="52.3" y="119.2">SW2</text>
<text x="169" y="116.2">[7]</text>
<text x="169.2" y="119">[7]</text>
<text x="176.8" y="119.2">LED_BIT1</text>
<text x="182.1" y="114.2">CG1</text>
<text x="182.2" y="116.7">DP1</text>
<text x="39.4" y="121.3">[6]</text>
<text x="39.4" y="123.8">[6]</text>
<text x="52.3" y="121.8">SW1</text>
<text x="52.3" y="124.3">SW0</text>
<text x="169.2" y="121.5">[7]</text>
<text x="169.2" y="124.1">[7]</text>
<text x="176.8" y="121.8">LED_BIT2</text>
<text x="176.8" y="124.3">LED_BIT3</text>
<text x="39.4" y="126.4">[5]</text>
<text x="39.4" y="128.9">[5]</text>
<text x="39.4" y="131.4">[5]</text>
<text x="44.1" y="126.9">AUDIO_PWM</text>
<text x="45" y="129.4">AUDIO_SD#</text>
<text x="46.9" y="131.9">DAC_CS#</text>
<text x="169.2" y="126.6">[7]</text>
<text x="169.2" y="129.2">[7]</text>
<text x="169.2" y="131.7">[7]</text>
<text x="176.8" y="126.9">LED_BIT4</text>
<text x="176.8" y="129.4">LED_BIT5</text>
<text x="176.8" y="131.9">LED_BIT6</text>
<text x="39.4" y="134">[5]</text>
<text x="39.4" y="136.5">[5]</text>
<text x="44.6" y="137">DAC_BYTE2</text>
<text x="45.3" y="134.5">DAC_WR2#</text>
<text x="169.2" y="134.2">[7]</text>
<text x="169.2" y="136.8">[7]</text>
<text x="176.8" y="134.5">LED_BIT7</text>
<text x="176.8" y="137">LED_BIT8</text>
<text x="39.4" y="139.1">[5]</text>
<text x="39.4" y="141.6">[5]</text>
<text x="44.2" y="139.6">DAC_XFER#</text>
<text x="45.3" y="142.1">DAC_WR1#</text>
<text x="169" y="139.1">[7]</text>
<text x="169" y="141.6">[7]</text>
<text x="180.1" y="139.6">LD2_7</text>
<text x="180.1" y="142.1">LD2_6</text>
<text x="39.4" y="144.1">[5]</text>
<text x="39.4" y="146.7">[5]</text>
<text x="39.4" y="149.2">[5]</text>
<text x="48.3" y="144.6">DAC_D7</text>
<text x="48.3" y="147.2">DAC_D6</text>
<text x="48.3" y="149.7">DAC_D5</text>
<text x="169" y="144.1">[7]</text>
<text x="169" y="146.7">[7]</text>
<text x="169" y="149.2">[7]</text>
<text x="180.1" y="144.6">LD2_5</text>
<text x="180.1" y="147.2">LD2_4</text>
<text x="180.1" y="149.7">LD2_3</text>
<text x="39.4" y="151.8">[5]</text>
<text x="39.4" y="154.3">[5]</text>
<text x="48.3" y="152.3">DAC_D4</text>
<text x="48.3" y="154.8">DAC_D3</text>
<text x="169" y="151.8">[7]</text>
<text x="169" y="154.3">[7]</text>
<text x="180.1" y="152.3">LD2_2</text>
<text x="180.1" y="154.8">LD2_1</text>
<text x="39.4" y="156.8">[5]</text>
<text x="39.4" y="159.4">[5]</text>
<text x="39.4" y="161.9">[5]</text>
<text x="48.3" y="157.3">DAC_D2</text>
<text x="48.3" y="159.9">DAC_D1</text>
<text x="169" y="156.8">[7]</text>
<text x="169" y="159.4">[7]</text>
<text x="169" y="161.9">[7]</text>
<text x="180.1" y="157.3">LD2_0</text>
<text x="180.1" y="159.9">LD1_7</text>
<text x="48.3" y="162.4">DAC_D0</text>
<text x="169" y="164.5">[7]</text>
<text x="169" y="167">[7]</text>
<text x="180.1" y="162.4">LD1_6</text>
<text x="180.1" y="165">LD1_5</text>
<text x="180.1" y="167.5">LD1_4</text>
<text x="74.7" y="190.4">+3.3V</text>
<text x="199.2" y="190.4">+3.3V</text>
</g>
<g font-size="2.3" fill="#000080">
<text x="67.1" y="131.4">R161</text>
<text x="79.2" y="131.4">200R</text>
<text x="67.1" y="134">R162</text>
<text x="67.1" y="136.5">R163</text>
<text x="79.2" y="134">200R</text>
<text x="79.2" y="136.5">200R</text>
<text x="67.1" y="139.1">R164</text>
<text x="67.1" y="141.6">R165</text>
<text x="79.2" y="139.1">200R</text>
<text x="79.2" y="141.6">200R</text>
<text x="67.1" y="144.1">R166</text>
<text x="67.1" y="146.7">R167</text>
<text x="67.1" y="149.2">R168</text>
<text x="79.2" y="144.1">200R</text>
<text x="79.2" y="146.7">200R</text>
<text x="79.2" y="149.2">200R</text>
<text x="67.1" y="151.8">R169</text>
<text x="67.1" y="154.3">R170</text>
<text x="79.2" y="151.8">200R</text>
<text x="79.2" y="153.8">200R</text>
<text x="67.1" y="156.8">R171</text>
<text x="67.1" y="159.4">R172</text>
<text x="67.1" y="161.9">R173</text>
<text x="79.2" y="156.8">200R</text>
<text x="79.2" y="159.4">200R</text>
<text x="79.2" y="161.9">200R</text>
<text x="87.8" y="170">XC7A15TCSG324</text>
<text x="135.3" y="170">U1-E</text>
<text x="217.4" y="172.6">XC7A15TCSG324</text>
<text x="263.4" y="173.6">U1-F</text>
<text x="79.2" y="206.1">C124</text>
<text x="80.1" y="208.6">100uF</text>
<text x="91.2" y="204.6">C125</text>
<text x="92.1" y="209.7">6.3V</text>
<text x="92.9" y="207.4">4.7uF</text>
<text x="103.9" y="204.6">C128</text>
<text x="105" y="207.4">0.47uF</text>
<text x="105" y="209.7">16V</text>
<text x="116.6" y="204.6">C129</text>
<text x="117.7" y="207.4">0.47uF</text>
<text x="117.7" y="209.7">16V</text>
<text x="204.3" y="206.1">C94</text>
<text x="204.6" y="208.6">100uF</text>
<text x="216.2" y="204.6">C95</text>
<text x="216.5" y="209.7">6.3V</text>
<text x="217.3" y="207.4">4.7uF</text>
<text x="228.9" y="204.6">C96</text>
<text x="229.4" y="207.4">0.47uF</text>
<text x="229.5" y="209.7">16V</text>
<text x="241.6" y="204.6">C97</text>
<text x="242.1" y="207.4">0.47uF</text>
<text x="242.2" y="209.7">16V</text>
<text x="80.4" y="210.7">6.3V</text>
<text x="204.8" y="210.7">6.3V</text>
</g>
</svg>
